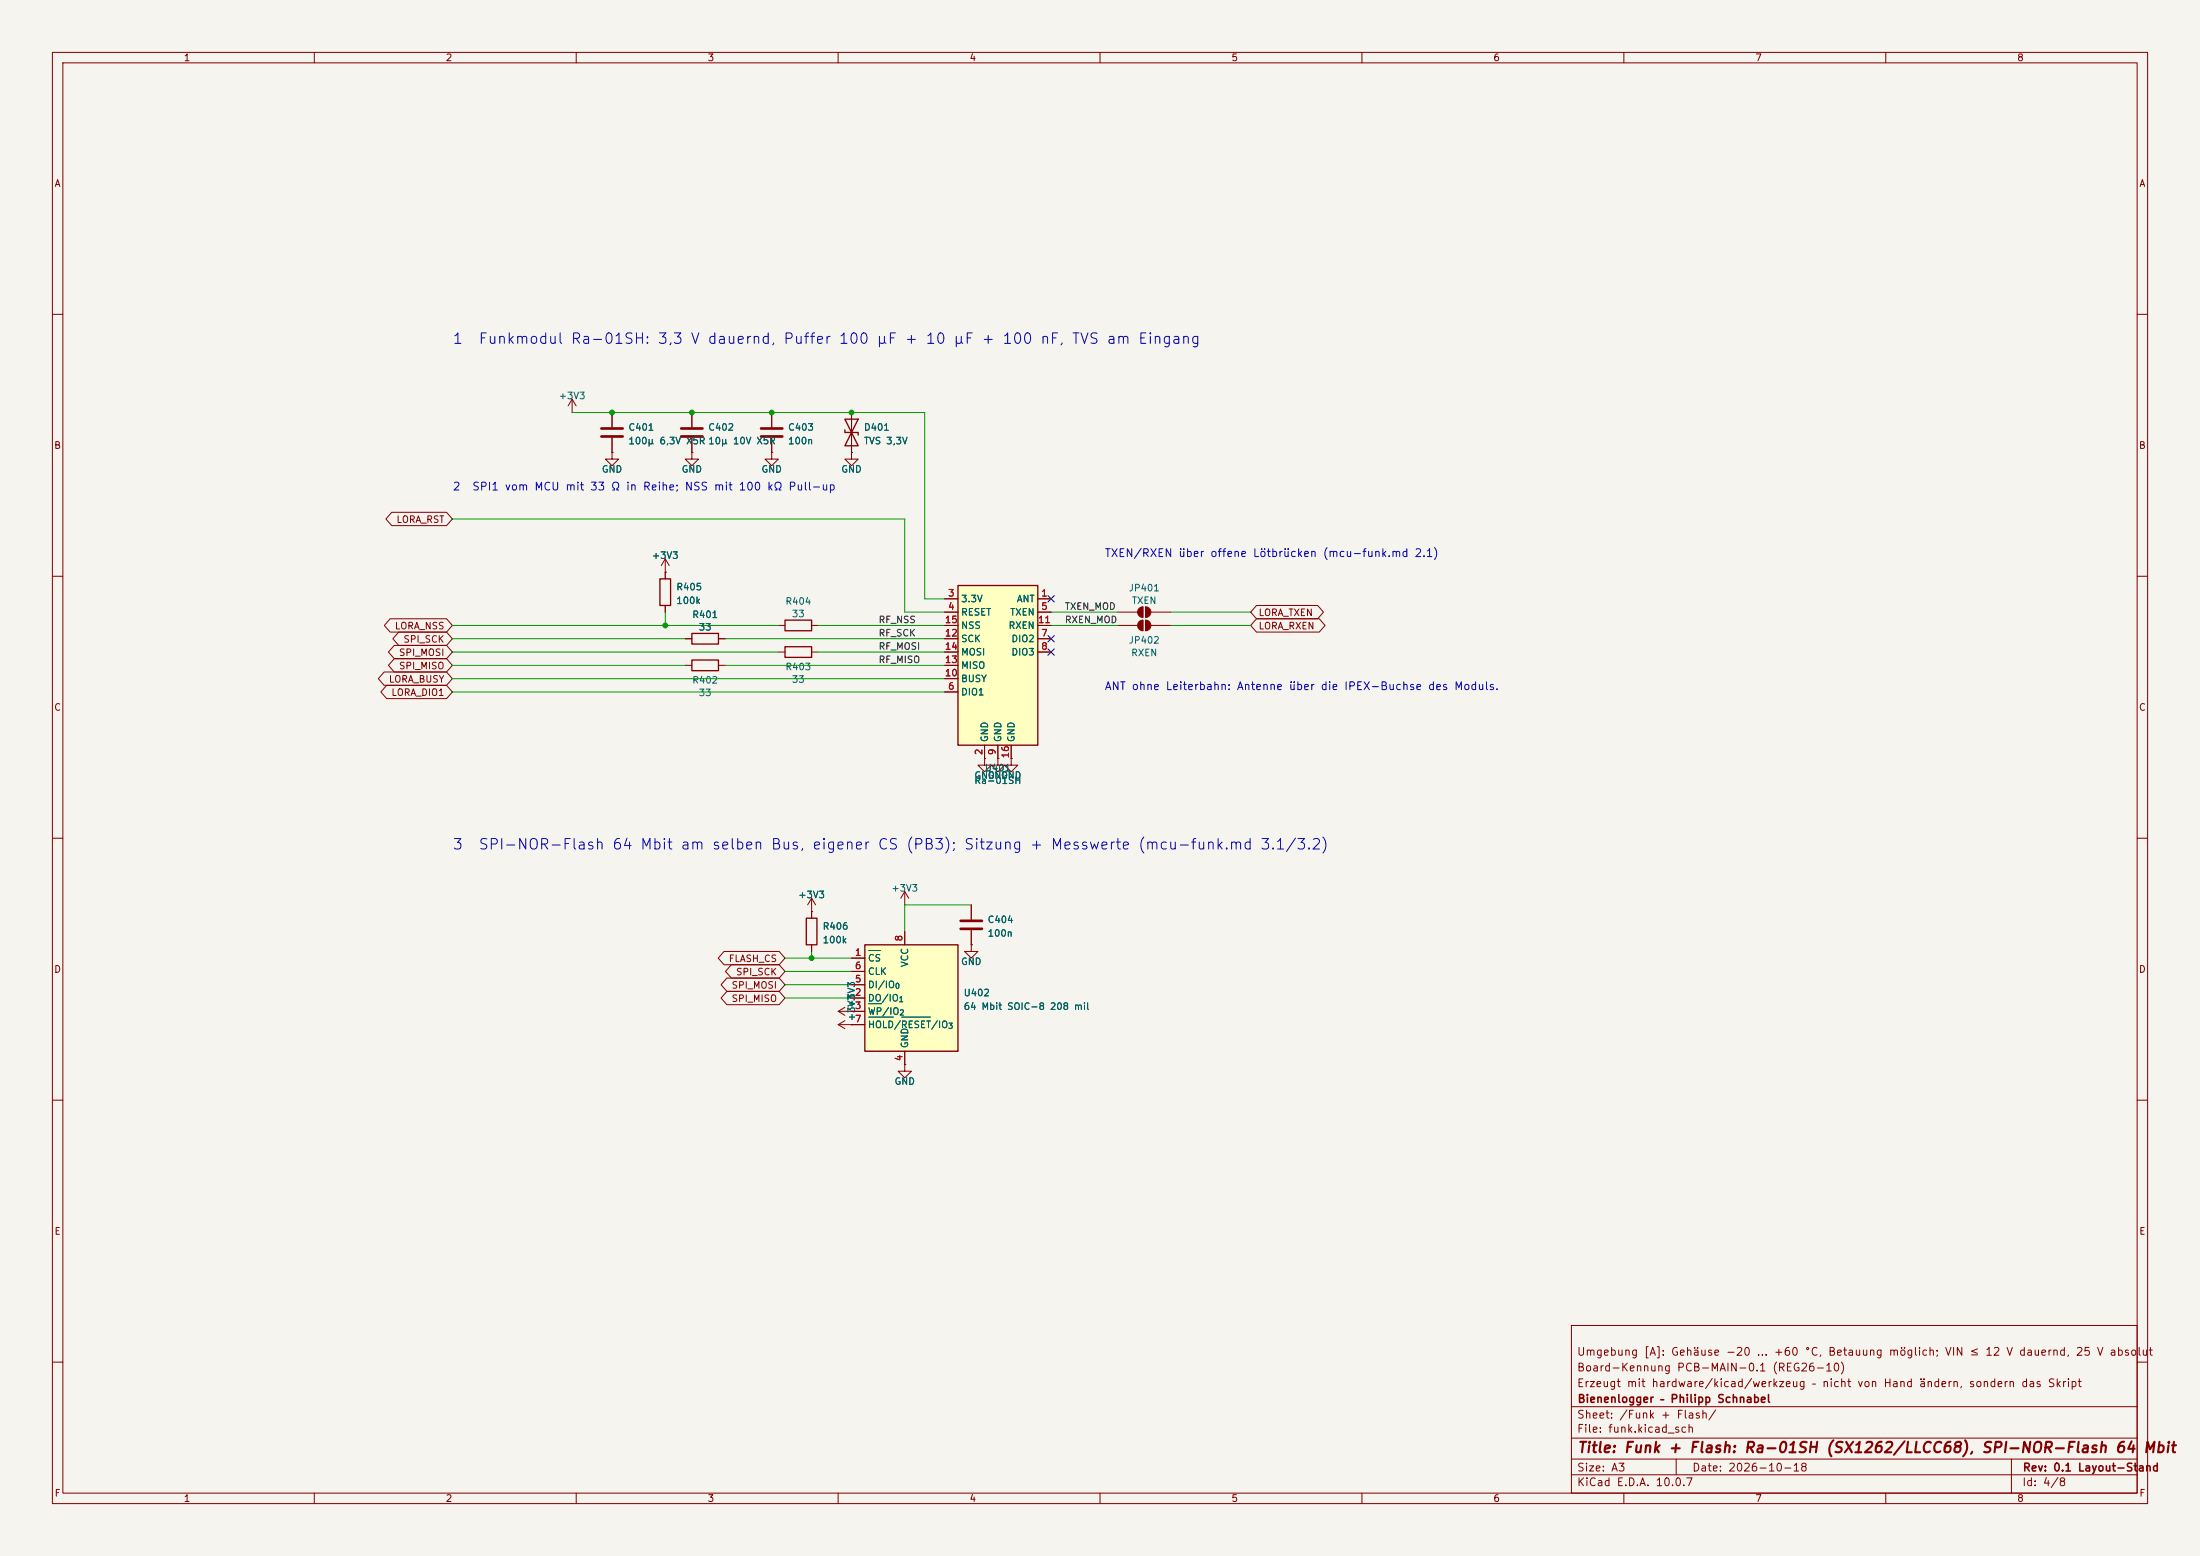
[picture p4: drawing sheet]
<svg xmlns="http://www.w3.org/2000/svg" width="420mm" height="297mm" viewBox="0 0 420 297" stroke-linecap="round" stroke-linejoin="round" font-family="sans-serif">
<path d="M0 0h420v297h-420z" fill="#f5f4ef" stroke="#f5f4ef" stroke-width=".19"/>
<g fill="none" stroke="#840000" stroke-width=".19">
<path d="M10 10h400v277h-400zM12 12h396v273h-396zM60 10v2M110 10v2M160 10v2M210 10v2M260 10v2M310 10v2M360 10v2M10 60h2M116.8 78.7v2.8M408 60h2"/>
<path d="M116.8 83.6v2.8M10 110h2M408 110h2M10 160h2M408 160h2M154.9 174h.1M154.9 171.5l-.7 1.2M154.9 171.5l.8 1.2M154.9 171.5v3.8M154.9 180.3v1.3M10 210h2M172.7 203.2v1.3h1.3l-1.3 1.2-1.3-1.2h1.3"/>
<path d="M172.7 203.2h.1M408 210h2M300 253h108v32h-108zM10 260h2M300 278.5h108M300 274.5h108M300 268.5h108M320 278.5v3M384 278.5v6.5M408 260h2M60 285v2M110 285v2"/>
<path d="M160 285v2M210 285v2M260 285v2M300 281.5h108M310 285v2M360 285v2"/>
</g>
<path d="M114.8 81.8h4.1M114.8 83.3h4.1" fill="none" stroke="#840000" stroke-width=".51"/>
<path d="M153.9 175.3h2.1v5h-2.1z" fill="none" stroke="#840000" stroke-width=".25"/>
<path d="M165.1 180.3h17.8v20.4h-17.8z" fill="#ffffc2"/>
<path d="M161.3 80l2.5 5.1h-2.5l2.5-5.1zM161.3 82v.6h2.5v.5M126 110.5h2v5.1h-2zM149.9 118.4h5v2h-5zM132.1 120.9h5.1v2h-5.1zM132.1 126h5.1v2h-5.1zM149.9 123.4h5v2.1h-5zM165.1 180.3h17.8v20.4h-17.8z" fill="none" stroke="#840000" stroke-width=".25"/>
<g fill="none" stroke="#840000" stroke-width=".19">
<path d="M132.1 78.7v2.8M147.3 78.7v2.8M162.6 78.7v7.7M132.1 83.6v2.8M147.3 83.6v2.8M127 109.2h.1M127 106.7l-.8 1.3M127 106.7l.8 1.3M127 106.7v3.8M127 115.6v1.2M148.6 119.4h1.3M154.9 119.4h1.3"/>
<path d="M130.8 121.9h1.3M130.8 127h1.3M137.2 121.9h1.2M137.2 127h1.2M148.6 124.5h1.3M154.9 124.5h1.3M172.7 177.8v2.5M160 193h5.1M160 193l1.3 .8M161.3 192.3l-1.3 .7M162.6 193h.1M162.6 182.9h2.5"/>
<path d="M162.6 190.5h2.5M162.6 188h2.5M162.6 185.4h2.5M162.6 195.6h2.5M172.7 200.7v2.5"/>
</g>
<path d="M165.8 181.4h2.3M165.8 191.6h2.5M165.8 194.1h4.7M172.1 194.1h5.5" fill="none" stroke="#006464" stroke-width=".19"/>
<path d="M130 81.8h4.1M130 83.3h4.1M145.3 81.8h4.1M145.3 83.3h4.1" fill="none" stroke="#840000" stroke-width=".51"/>
<path d="M182.9 111.8h15.2v30.4h-15.2z" fill="#ffffc2"/>
<path d="M182.9 111.8h15.2v30.4h-15.2z" fill="none" stroke="#840000" stroke-width=".25"/>
<g fill="none" stroke="#840000" stroke-width=".19">
<path d="M109.2 78.7h.1M109.2 76.2l-.7 1.3M109.2 76.2l.8 1.3M109.2 76.2v2.5M116.8 78.7v2.8M132.1 78.7v2.8M147.3 78.7v2.8M162.6 78.7v2.6M74.8 97.8h10.4l1.2 1.3-1.2 1.2h-10.4l-1.1-1.2zM116.8 86.4v1.2h1.3l-1.3 1.3-1.2-1.3h1.2M116.8 86.4h.1M116.8 83.6v2.8"/>
<path d="M132.1 86.4v1.2h1.2l-1.2 1.3-1.3-1.3h1.3M132.1 86.4h.1M132.1 83.6v2.8M147.3 86.4v1.2h1.3l-1.3 1.3-1.3-1.3h1.3M147.3 86.4h.1M147.3 83.6v2.8M162.6 86.4v1.2h1.2l-1.2 1.3-1.3-1.3h1.3M162.6 86.4h.1M162.6 83.8v2.6M74.5 118.1h10.7l1.2 1.3-1.2 1.3h-10.7l-1.1-1.3zM127 109.2h.1M127 109.2v1.3"/>
<path d="M127 115.6v1.2M180.3 114.3h2.6M180.3 116.8h2.6M180.3 119.4h2.6M198.1 114.3h2.6M198.1 116.8h2.6M198.1 119.4h2.6M213.4 116.8h3.8M213.4 119.4h3.8M218.2 115.8v2.1M218.2 118.4v2M218.7 115.8v2.1"/>
<path d="M218.7 118.4v2M219.7 116.8h3.8M219.7 119.4h3.8M239.9 115.6h11.6l1.2 1.2-1.2 1.3h-11.6l-1.1-1.3zM239.9 118.1h11.9l1.2 1.3-1.2 1.3h-11.9l-1.1-1.3zM73.3 128.3h11.9l1.2 1.2-1.2 1.3h-11.9l-1.1-1.3zM73.8 130.8h11.4l1.2 1.3-1.2 1.3h-11.4l-1.1-1.3zM75.3 125.7h9.9l1.2 1.3-1.2 1.3h-9.9l-1.1-1.3zM75.3 123.2h9.9l1.2 1.3-1.2 1.2h-9.9l-1.1-1.2zM76.1 120.6h9.1l1.2 1.3-1.2 1.3h-9.1l-1.1-1.3zM130.8 121.9h1.3M137.2 121.9h1.2"/>
<path d="M180.3 132.1h2.6M180.3 121.9h2.6M180.3 124.5h2.6M180.3 129.5h2.6M180.3 127h2.6M198.1 121.9h2.6M198.1 124.5h2.6M188 144.8v1.3h1.2l-1.2 1.2-1.3-1.2h1.3M188 144.8h.1M188 142.2v2.6M190.5 144.8v1.3h1.3l-1.3 1.2-1.3-1.2h1.3M190.5 144.8h.1"/>
<path d="M190.5 142.2v2.6M193 144.8v1.3h1.3l-1.3 1.2-1.2-1.2h1.2M193 144.8h.1M193 142.2v2.6M154.9 174h.1M154.9 174v1.3M172.7 172.7h.1M172.7 170.2l-.7 1.3M172.7 170.2l.8 1.3M172.7 170.2v2.5M172.7 177.8v2.5M185.4 172.7v2.8"/>
<path d="M185.4 177.5v2.8M138.2 181.6h10.5l1.2 1.3-1.2 1.3h-10.5l-1.1-1.3zM138.8 189.2h9.9l1.2 1.3-1.2 1.3h-9.9l-1.1-1.3zM138.8 186.7h9.9l1.2 1.3-1.2 1.2h-9.9l-1.1-1.2zM139.6 184.1h9.1l1.2 1.3-1.2 1.3h-9.1l-1.1-1.3zM154.9 180.3v1.3M160 195.6l1.3 .7M160 195.6h5.1M161.3 194.8l-1.3 .8M162.6 195.6h.1M162.6 193h.1M162.6 182.9h2.5"/>
<path d="M162.6 190.5h2.5M162.6 193h2.5M162.6 188h2.5M162.6 185.4h2.5M185.4 180.3v1.3h1.3l-1.3 1.3-1.3-1.3h1.3M185.4 180.3h.1M172.7 203.2h.1M172.7 200.7v2.5"/>
</g>
<g fill="#840000" stroke="#840000" stroke-width=".19">
<path d="M217.5 118.7l.7-.3v2a1.02 1.02 0 0 1-.9-.6 1.02 1.02 0 0 1 .2-1.1z"/>
<path d="M218.7 118.4a1.02 1.02 0 0 1 1 1 1.02 1.02 0 0 1-1 1z"/>
<path d="M217.5 116.1l.7-.3v2.1a1.02 1.02 0 0 1-.9-.7 1.02 1.02 0 0 1 .2-1.1z"/>
<path d="M218.7 115.8a1.02 1.02 0 0 1 1 1 1.02 1.02 0 0 1-1 1.1z"/>
</g>
<path d="M183.4 175.8h4.1M183.4 177.3h4.1" fill="none" stroke="#840000" stroke-width=".51"/>
<g fill="none" stroke="#009600" stroke-width=".19">
<path d="M109.2 78.7h67.3v35.6h3.8M86.4 99.1h86.3v17.7h7.6M86.4 119.4h62.2M127 116.8v2.6M156.2 119.4h24.1M200.7 119.4h12.7M200.7 116.8h12.7M223.5 119.4h15.3M223.5 116.8h15.3M86.4 127h44.4M86.4 129.5h93.9M86.4 132.1h93.9"/>
<path d="M86.4 124.5h62.2M86.4 121.9h44.4M138.4 127h41.9M138.4 121.9h41.9M156.2 124.5h24.1M185.4 172.7h-12.7v5.1M149.9 182.9h12.7M149.9 185.4h12.7M149.9 190.5h12.7M149.9 188h12.7M154.9 181.6v1.3"/>
</g>
<path d="M200.1 113.7l1.2 1.2M201.3 113.7l-1.2 1.2M200.1 121.3l1.2 1.2M200.1 123.9l1.2 1.2M201.3 121.3l-1.2 1.2M201.3 123.9l-1.2 1.2" fill="none" stroke="#000084" stroke-width=".19"/>
<path d="M165.8 181.4h2.3M165.8 191.6h2.5M165.8 194.1h4.7M172.1 194.1h5.5" fill="none" stroke="#006464" stroke-width=".19"/>
<g fill="#009600" stroke="#009600" stroke-width=".19">
<circle cx="154.9" cy="182.9" r=".46"/>
<circle cx="132.1" cy="78.7" r=".46"/>
<circle cx="147.3" cy="78.7" r=".46"/>
<circle cx="116.8" cy="78.7" r=".46"/>
<circle cx="127" cy="119.4" r=".46"/>
<circle cx="162.6" cy="78.7" r=".46"/>
</g>
<g font-size="2" fill="#0000c2">
<text x="86.3" y="66.1">1</text>
<text x="91.2" y="66.1">Funkmodul Ra-01SH: 3,3 V dauernd, Puffer 100 µF + 10 µF + 100 nF, TVS am Eingang</text>
<text x="86.3" y="162.7">3</text>
<text x="91.2" y="162.7">SPI-NOR-Flash 64 Mbit am selben Bus, eigener CS (PB3); Sitzung + Messwerte (mcu-funk.md 3.1/3.2)</text>
</g>
<g font-size="2" fill="#840000">
<text x="301" y="277.8">Title: Funk + Flash: Ra-01SH (SX1262/LLCC68),</text>
<text x="378.1" y="277.8">SPI-NOR-Flash 64</text>
<text x="409" y="277.8">Mbit</text>
</g>
<g font-size="1.5" fill="#0000c2">
<text x="86.3" y="94">2</text>
<text x="90" y="94">SPI1 vom MCU mit 33 Ω in Reihe; NSS mit 100 kΩ Pull-up</text>
<text x="210.8" y="106.7">TXEN/RXEN über offene Lötbrücken (mcu-funk.md 2.1)</text>
<text x="210.8" y="132.1">ANT ohne Leiterbahn: Antenne über die IPEX-Buchse des Moduls.</text>
</g>
<g font-size="1.5" fill="#840000">
<text x="300.9" y="262.1">Board-Kennung PCB-MAIN-0.1 (REG26-10)</text>
<text x="300.9" y="259.1">Umgebung [A]: Gehäuse −20 … +60 °C, Betauung möglich; VIN ≤ 12 V dauernd, 25 V absolut</text>
<text x="300.9" y="265.1">Erzeugt mit hardware/kicad/werkzeug – nicht von Hand ändern, sondern das Skript</text>
<text x="301" y="268.1">Bienenlogger – Philipp Schnabel</text>
<text x="300.9" y="273.8">File: funk.kicad_sch</text>
<text x="300.9" y="271.1">Sheet: /Funk + Flash/</text>
<text x="300.9" y="281.2">Size: A3</text>
<text x="322.9" y="281.2">Date: 2026-10-18</text>
<text x="386" y="281.2">Rev: 0.1 Layout-Stand</text>
<text x="300.9" y="284">KiCad E.D.A. 10.0.7</text>
<text x="385.9" y="284">Id: 4/8</text>
</g>
<g font-size="1.3" fill="#840000">
<text x="35" y="12">1</text>
<text x="85" y="12">2</text>
<text x="135" y="12">3</text>
<text x="185" y="12">4</text>
<text x="235" y="12">5</text>
<text x="285" y="12">6</text>
<text x="335" y="12">7</text>
<text x="385" y="12">8</text>
<text x="10.3" y="36">A</text>
<text x="408.3" y="36">A</text>
<text x="10.2" y="86">B</text>
<text x="408.2" y="86">B</text>
<text x="75.6" y="100.1">LORA_RST</text>
<text x="240.2" y="117.9">LORA_TXEN</text>
<text x="75.3" y="120.4">LORA_NSS</text>
<text x="76.1" y="125.5">SPI_MOSI</text>
<text x="76.9" y="123">SPI_SCK</text>
<text x="240.2" y="120.4">LORA_RXEN</text>
<text x="74.1" y="130.6">LORA_BUSY</text>
<text x="76.1" y="128.1">SPI_MISO</text>
<text x="10.2" y="136">C</text>
<text x="74.6" y="133.1">LORA_DIO1</text>
<text x="408.2" y="136">C</text>
<text x="10.2" y="186">D</text>
<text x="139" y="183.9">FLASH_CS</text>
<text x="408.2" y="186">D</text>
<text x="139.6" y="191.6">SPI_MISO</text>
<text x="139.6" y="189">SPI_MOSI</text>
<text x="140.4" y="186.5">SPI_SCK</text>
<text x="10.3" y="236">E</text>
<text x="408.3" y="236">E</text>
<text x="10.3" y="286">F</text>
<text x="35" y="287">1</text>
<text x="85" y="287">2</text>
<text x="135" y="287">3</text>
<text x="185" y="287">4</text>
<text x="235" y="287">5</text>
<text x="285" y="287">6</text>
<text x="335" y="287">7</text>
<text x="385" y="287">8</text>
<text x="408.3" y="286">F</text>
</g>
<g font-size="1.3" fill="#006464">
<text x="106.6" y="76.5">+3V3</text>
<text x="119.9" y="82.5">C401</text>
<text x="135.1" y="82.5">C402</text>
<text x="150.3" y="82.5">C403</text>
<text x="164.8" y="82.5">D401</text>
<text x="119.9" y="85.1">100µ 6,3V X5R 10µ 10V X5R</text>
<text x="150.3" y="85.1">100n</text>
<text x="164.8" y="85.1">TVS 3,3V</text>
<text x="114.8" y="90.5">GND</text>
<text x="130" y="90.5">GND</text>
<text x="145.3" y="90.5">GND</text>
<text x="160.5" y="90.5">GND</text>
<text x="124.3" y="107">+3V3</text>
<text x="129" y="113">R405</text>
<text x="215.4" y="113.2">JP401</text>
<text x="129" y="115.6">100k</text>
<text x="132" y="118.3">R401</text>
<text x="149.8" y="115.7">R404</text>
<text x="151.1" y="118.1">33</text>
<text x="183.4" y="115.3">3.3V</text>
<text x="183.4" y="117.8">RESET</text>
<text x="192.7" y="117.8">TXEN</text>
<text x="194" y="115.3">ANT</text>
<text x="216" y="115.6">TXEN</text>
<text x="133.3" y="120.7">33</text>
<text x="183.4" y="122.9">SCK</text>
<text x="183.4" y="125.4">MOSI</text>
<text x="183.4" y="120.3">NSS</text>
<text x="192.4" y="120.3">RXEN</text>
<text x="193" y="122.9">DIO2</text>
<text x="193" y="125.4">DIO3</text>
<text x="215.4" y="123.2">JP402</text>
<text x="215.8" y="125.6">RXEN</text>
<text x="132" y="130.8">R402</text>
<text x="149.8" y="128.2">R403</text>
<text x="151.1" y="130.6">33</text>
<text x="183.4" y="130.5">BUSY</text>
<text x="183.4" y="128">MISO</text>
<text x="133.3" y="133.2">33</text>
<text x="183.4" y="133">DIO1</text>
<text x="188.9" y="141.8" transform="rotate(-90 188.9 141.8)">GND</text>
<text x="191.5" y="141.8" transform="rotate(-90 191.5 141.8)">GND</text>
<text x="194" y="141.8" transform="rotate(-90 194 141.8)">GND</text>
<text x="185.9" y="149.9">Ra-01SH</text>
<text x="185.9" y="148.9">GND</text>
<text x="187.9" y="147.5">U401</text>
<text x="188.4" y="148.9">GND</text>
<text x="191" y="148.9">GND</text>
<text x="152.3" y="171.8">+3V3</text>
<text x="170.1" y="170.5">+3V3</text>
<text x="156.9" y="177.8">R406</text>
<text x="188.4" y="176.5">C404</text>
<text x="188.4" y="179.1">100n</text>
<text x="156.9" y="180.4">100k</text>
<text x="165.6" y="183.8">CS</text>
<text x="173.7" y="184.7" transform="rotate(-90 173.7 184.7)">VCC</text>
<text x="183.4" y="184.5">GND</text>
<text x="165.6" y="191.5">DO/IO</text>
<text x="165.6" y="188.9">DI/IO</text>
<text x="165.6" y="186.4">CLK</text>
<text x="183.9" y="190.5">U402</text>
<text x="163.5" y="195" transform="rotate(-90 163.5 195)">+3V3</text>
<text x="163.5" y="192.5" transform="rotate(-90 163.5 192.5)">+3V3</text>
<text x="165.6" y="194">WP/IO</text>
<text x="165.6" y="196.5">HOLD/RESET/IO</text>
<text x="183.9" y="193.1">64 Mbit SOIC-8 208 mil</text>
<text x="173.7" y="200.2" transform="rotate(-90 173.7 200.2)">GND</text>
<text x="170.7" y="207.4">GND</text>
</g>
<g font-size="1.3" fill="#0f0f0f">
<text x="167.6" y="119.3">RF_NSS</text>
<text x="203.2" y="119.3">RXEN_MOD</text>
<text x="203.2" y="116.7">TXEN_MOD</text>
<text x="167.6" y="121.8">RF_SCK</text>
<text x="167.6" y="124.3">RF_MOSI</text>
<text x="167.6" y="126.9">RF_MISO</text>
</g>
<g font-size="1.3" fill="#a90000">
<text x="180.3" y="119.2">15</text>
<text x="180.9" y="114.2">3</text>
<text x="180.9" y="116.7">4</text>
<text x="198.1" y="119.2">11</text>
<text x="198.7" y="114.2">1</text>
<text x="198.7" y="116.7">5</text>
<text x="180.3" y="121.8">12</text>
<text x="180.3" y="124.3">14</text>
<text x="198.7" y="121.8">7</text>
<text x="198.7" y="124.3">8</text>
<text x="180.3" y="129.4">10</text>
<text x="180.3" y="126.9">13</text>
<text x="180.9" y="131.9">6</text>
<text x="187.8" y="144.2" transform="rotate(-90 187.8 144.2)">2</text>
<text x="190.4" y="144.2" transform="rotate(-90 190.4 144.2)">9</text>
<text x="192.9" y="144.8" transform="rotate(-90 192.9 144.8)">16</text>
<text x="172.6" y="179.8" transform="rotate(-90 172.6 179.8)">8</text>
<text x="163.1" y="182.7">1</text>
<text x="163.1" y="185.3">6</text>
<text x="163.1" y="190.4">2</text>
<text x="163.1" y="187.8">5</text>
<text x="163.1" y="192.9">3</text>
<text x="163.1" y="195.4">7</text>
<text x="172.6" y="202.7" transform="rotate(-90 172.6 202.7)">4</text>
</g>
<g font-size="1" fill="#006464">
<text x="170.7" y="189">0</text>
<text x="171.5" y="191.5">1</text>
<text x="171.6" y="194.1">2</text>
<text x="180.9" y="196.6">3</text>
</g>
</svg>
